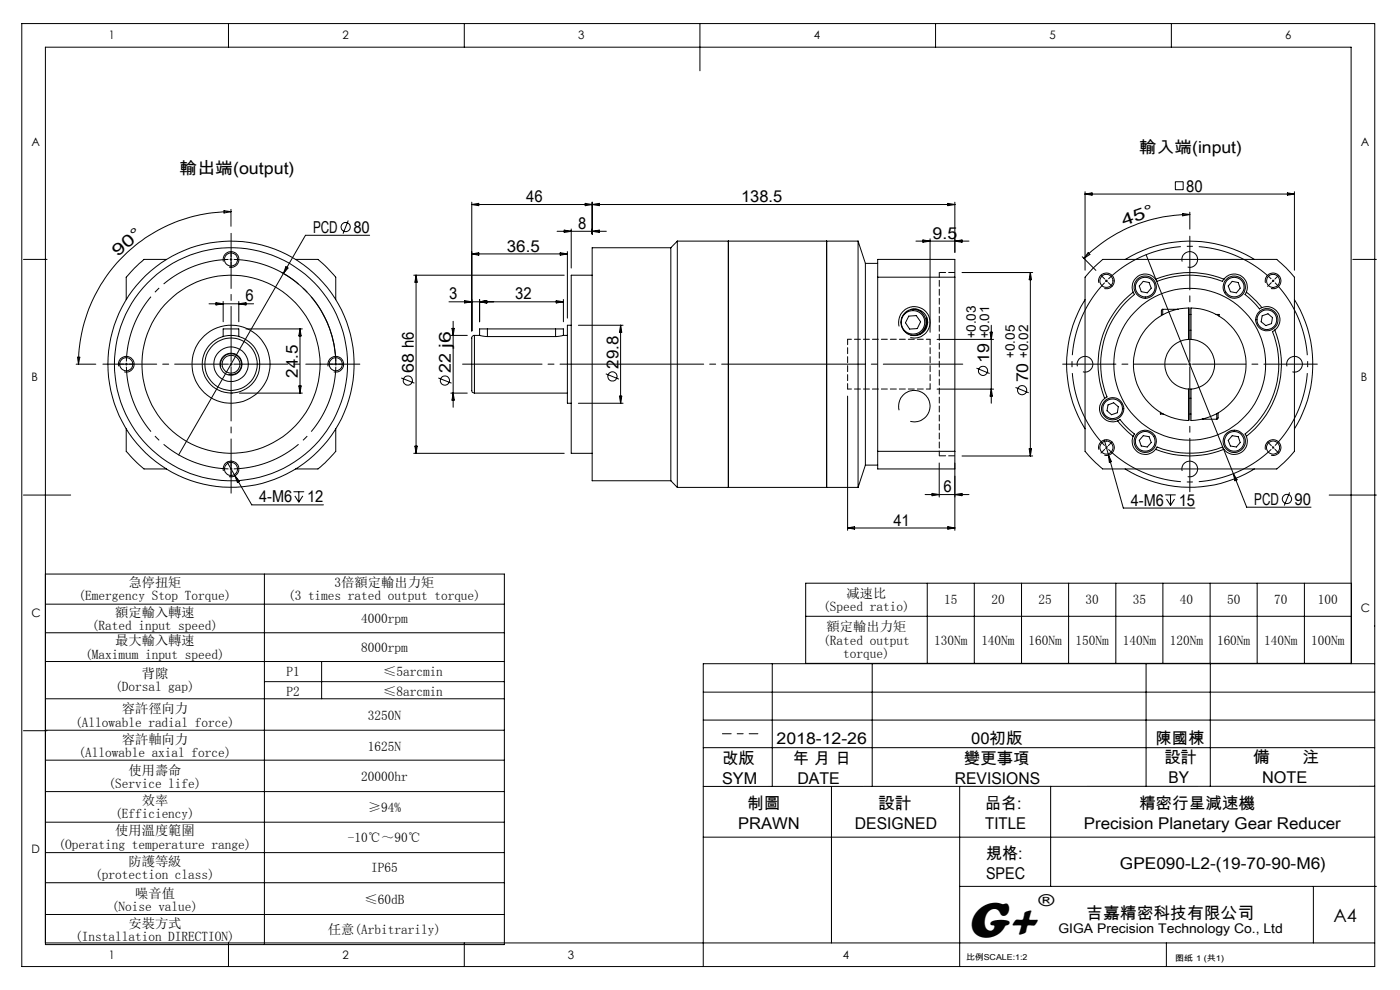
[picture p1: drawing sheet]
<svg xmlns="http://www.w3.org/2000/svg" width="297mm" height="210mm" viewBox="0 0 297 210" stroke-linecap="round" stroke-linejoin="round" font-family="sans-serif">
<g fill="none" stroke="#000" stroke-width=".21">
<path d="M4.6 5h287v200h-287zM48.5 5v5M98.5 5v5M148.5 5v10M198.5 5v5M248.5 5v5M249.3 38.6h1.7v1.6h-1.7zM5 55h5M35.3 55h-4.7l-2 1.8-1.8 2v4.8M47.4 55.5a1.67 1.67 0 0 1 1.5-2.1 1.67 1.67 0 0 1 1.8 1.8 1.67 1.67 0 0 1-2.1 1.4M47.5 44.7l1.5 .2-1.5 .3zM48.7 55h.6"/>
<path d="M49 44.9a32.4 32.4 0 0 0-32.3 32.3M49 44.4v3.6M49 54.8v.5M59.7 57.8a22.1 22.1 0 0 1 11.5 19.6M60.1 58l-22.2 38.5M60.6 56.6l.5 .3-1 1.1zM62.7 55h4.8l1.9 1.8 1.8 2v4.8M73.9 46.8l-1.1 2.8M78.4 49.9h-13.6l-4.7 8.1M87.8 58.4h31.9M88.3 58.4v37.8M88.3 58.4l.2 1.5h-.5z"/>
<path d="M100.1 42.9v27.3M100.1 53.9h20.3M100.1 53.9l1.5-.3v.5zM100.1 43.4l1.5-.3v.5zM100.1 43.4h102.5M118.2 49.1h10.4M118.9 53.6l1.5 .3-1.5 .2zM119.7 48.8l1.5 .3-1.5 .2zM120.4 53.4v14.1M121.2 48.6v8.3M124.1 43.1l1.5 .3-1.5 .2zM125.6 58.4h-4.4v37.8h4.4"/>
<path d="M125.6 42.9v6.8M125.6 49.1l1.5-.3v.5zM125.6 43.4l1.5-.3v.5zM142.3 52.6v49.4M142.3 52.6h-16.7v49.4h16.7M143.7 51.1v52.3M143.7 51.1h38.3M143.7 51.1l-1.4 1.5M154.5 51.1v52.3M175.4 51.1v52.3zM182 51.1v52.3M182 51.1l1.6 4.8"/>
<path d="M183.6 55.9v42.8M183.6 55.9h2.6M186.2 58.8v-3.8h16.4v3.8M186.2 58.8h16.4M186.2 58.8v36.9M194.3 51.1h11.3M195.8 50.9l1.5 .2-1.5 .3zM197.3 50.7v19.8M201.1 43.1l1.5 .3-1.5 .2zM202.6 51.1l1.5-.2v.5zM202.6 58.8v36.9M202.6 42.9v10.6"/>
<path d="M204.1 57.8h15M218.6 57.8v38.9M218.6 57.8l.2 1.5h-.5zM229.6 54.5l2.9 2.9M230.2 40.7v16.6M230.2 41.2h44.4M230.2 41.2l1.5-.3v.5zM230.9 53.6l.3 .4-1.3 .8zM232 56.8l1.9-1.8h37l1.9 1.8 1.8 2v36.9l-2.3 2.5-1.4 1.3h-37l-2.4-2.3-1.3-1.5v-36.9zM233.1 60a1.67 1.67 0 0 1 1.5-2.1 1.67 1.67 0 0 1 1.8 1.9 1.67 1.67 0 0 1-2.1 1.4M234.5 59.4l.4 .4M234.9 59.4l-.4 .4"/>
<path d="M238.7 55a26.1 26.1 0 0 1 27.4 0M242.5 59.7l1.3 .2 .4 1.2-.8 1-1.3-.2-.4-1.2zM243.1 54l21.4 53.6h13.6M245.1 59.2a19.3 19.3 0 0 1 14.5 0M245.1 59.2a2.77 2.77 0 0 0-3.6-.7 2.77 2.77 0 0 0-1.1 3.5M245.1 59.2l.3 .4a19.6 19.6 0 0 1 14 0l.2-.4M250.8 55.5a1.67 1.67 0 0 1 1.4-2.1 1.67 1.67 0 0 1 1.9 1.8 1.67 1.67 0 0 1-2.1 1.4M250.9 45.3l1.5 .2-1.5 .3zM252.4 45.5a32.1 32.1 0 0 0-22.5 9.3M252.4 45v3.6M259.6 59.2a2.77 2.77 0 0 1 3.6-.7 2.77 2.77 0 0 1 1.2 3.5M261.4 59.7l1.3 .2 .4 1.2-.8 1-1.3-.2-.4-1.2z"/>
<path d="M268.5 60a1.67 1.67 0 0 1 1.5-2.1 1.67 1.67 0 0 1 1.7 1.9 1.67 1.67 0 0 1-2.1 1.4M273.1 40.9l1.5 .3-1.5 .2zM274.6 40.7v16.6M287 55h5M16.2 77.2h4.1M16.4 75.8h.5l-.2 1.4zM25.2 77.7a1.67 1.67 0 0 1 1.4-2.1 1.67 1.67 0 0 1 1.9 1.8 1.67 1.67 0 0 1-2.1 1.5M44.3 64.4h9.5M45.8 64.2l1.5 .2-1.5 .3zM46.8 77.8a2.23 2.23 0 0 1 2-2.8 2.23 2.23 0 0 1 2.4 2.4 2.23 2.23 0 0 1-2.8 2M47.3 71.4v-1.6h3.4v1.6M47.3 64v4.3"/>
<path d="M50.7 64v4.3M50.7 64.4l1.5-.2v.5zM52.2 69.8h11.9M63.6 69.8v13.6M63.6 69.8l.3 1.5h-.5zM69.6 77.7a1.68 1.68 0 0 1 1.4-2.1 1.68 1.68 0 0 1 1.9 1.8 1.68 1.68 0 0 1-2.1 1.5M95.3 64h24.2M95.6 71.1h3.5M95.9 69.7h.5l-.3 1.4zM96.1 68.1v18.3M98.6 63.8l1.5 .2-1.5 .3zM100.6 71.1a.69 .69 0 0 0-.5 1.1v5.7a21.3 21.3 0 0 0 .1 5.3l.4 .2"/>
<path d="M100.6 71.1v12.3M101.7 63.5v4.8M101.7 64l1.6-.2v.5zM101.8 71.1l1.6 .3M103.4 69.8h-1.7v1.3h-1.1M103.4 69.8h14.5M103.4 71.4h14.5M103.4 69.8v1.6M117.9 69.8h1.6v1.3h.9M117.9 69.8v1.6M118 63.8l1.5 .2-1.5 .3zM119.5 71.1l-1.6 .3"/>
<path d="M119.5 63.5v4.8M121.2 69h-.8v16.5h.8M122.7 69h9.5M128.5 79.3l2.8 1.1M131.7 69v16.5M131.7 69l.2 1.5h-.5zM190.7 69.2a3.3 3.3 0 0 1 3-4.1 3.3 3.3 0 0 1 3.6 3.6 3.3 3.3 0 0 1-4.2 2.9M192.8 67.1l1.6-.2 .9 1.4-.7 1.4-1.6 .1-.9-1.3zM193.3 65.6a2.77 2.77 0 0 1 3.2 2.8 2.77 2.77 0 0 1-3.2 2.7M193.3 65.6h.1M194.1 65.6h.5M196.6 67.3a3.3 3.3 0 0 1-1.7 3.7"/>
<path d="M198.8 72h12M207.2 78.1l2.7 1.1M210 70.5h.5l-.2 1.5zM210.3 69v16.5M228.6 77.7a1.67 1.67 0 0 1 1.4-2.1 1.67 1.67 0 0 1 1.8 1.8 1.67 1.67 0 0 1-2.1 1.5M230.2 63.6a25.9 25.9 0 0 0 0 27.4M240.4 62a19.4 19.4 0 0 0-6 22.5M240.4 62l.2 .4a19.2 19.2 0 0 0-5.8 21.8l-.4 .3M246.7 65.6l-.3 .3v1M246.7 65.6v1.2M246.7 65.6h3M249.7 65.6h.1"/>
<path d="M252.1 72v-6.7a11.9 11.9 0 0 0-11.7 12 11.9 11.9 0 0 0 11.7 11.9v-6.7M252.1 72a5.3 5.3 0 0 0-5 5.3 5.3 5.3 0 0 0 5 5.2M252.1 72h.6M252.1 70.1h.6M252.1 66.7h.6M252.7 72a5.3 5.3 0 0 1 5 5.3 5.3 5.3 0 0 1-5 5.2M252.7 72v-6.7a11.9 11.9 0 0 1 11.6 12 11.9 11.9 0 0 1-11.6 11.9v-6.7M258 66.7h.6v.4M264.4 62l2.2 1.9 1.1 1.4M264.4 62l-.3 .5 2 1.8 1.1 1.2 .5-.2M267.7 65.3a2.77 2.77 0 0 1 3.5 1.1 2.77 2.77 0 0 1-.8 3.6M267.8 67l1.2-.4 .9 .8-.2 1.2-1.2 .5-1-.8z"/>
<path d="M270.4 70a19.4 19.4 0 0 1-6 22.6M270.4 70l-.4 .3a19 19 0 0 1-5.9 21.8l.3 .5M273 77.7a1.67 1.67 0 0 1 1.5-2.1 1.67 1.67 0 0 1 1.8 1.8 1.67 1.67 0 0 1-2.1 1.5M274.6 63.6a26.1 26.1 0 0 1 0 27.4M26.8 91v4.7l2.3 2.5 1.5 1.3h4.7M47.4 99.9a1.67 1.67 0 0 1 1.5-2.1 1.67 1.67 0 0 1 1.8 1.9 1.67 1.67 0 0 1-2.1 1.4M48.2 98l1.6 2.9M49 83.4h.3M50.8 83.4h13.3M63.4 81.9h.5l-.3 1.5zM71.2 91v4.7l-2.2 2.5-1.5 1.3h-4.8M85.1 80.2l2.8 1.1"/>
<path d="M87.8 96.2h31.9M88 94.6h.5l-.2 1.6zM93 80.2l2.8 1.1M95.6 83.4h3.5M96.1 83.4l.3 1.5h-.5zM100.6 83.4h19.8M122.7 85.5h9.5M131.4 84h.5l-.2 1.5zM179.8 84v28.5M183.6 98.7l-1.6 4.7M183.6 98.7h2.6M186.2 95.7v3.8h16.4v-3.8"/>
<path d="M186.2 95.7h16.4M190.7 87a3.3 3.3 0 0 1 3-4.2 3.3 3.3 0 0 1 3.6 3.7 3.3 3.3 0 0 1-4.2 2.9M198.8 82.5h12M199.2 98.2v7.2M202.6 98.2v14.3M204.1 96.7h15M210.3 82.5l.2 1.5h-.5zM215.4 82.2l2.8 1.1M218.3 95.2h.5l-.2 1.5zM233.1 95.4a1.67 1.67 0 0 1 1.5-2.1 1.67 1.67 0 0 1 1.8 1.8 1.67 1.67 0 0 1-2.1 1.4M234.3 93.3l.9 3.2M234.4 84.5a2.77 2.77 0 0 0-.8 3.6 2.77 2.77 0 0 0 3.5 1.2"/>
<path d="M235.1 85.9l1.2-.5 .9 .9-.2 1.3-1.2 .4-1-.9zM235.2 96.5l3.1 11.3h15.2M235.2 96.5l.6 1.4-.5 .2zM237.1 89.3l1.1 1.3 2.2 2M237.1 89.3l.5-.3 1.1 1.2 2 1.9-.3 .5M238.7 99.5a26.1 26.1 0 0 0 27.4 0M240.4 92.6a2.77 2.77 0 0 0 1.2 3.4 2.77 2.77 0 0 0 3.5-.7M242.5 92.4l1.3 .2 .4 1.3-.8 .9-1.3-.2-.4-1.2zM245.1 95.3a19.3 19.3 0 0 0 14.5 0M245.1 95.3l.3-.4a20.1 20.1 0 0 0 14 0l.2 .4M246.2 87.4v.4h.6M250.8 99.9a1.67 1.67 0 0 1 1.5-2.1 1.67 1.67 0 0 1 1.8 1.9 1.67 1.67 0 0 1-2.1 1.4"/>
<path d="M252.1 82.5h.6M252.1 84.5h.6M252.1 87.8h.6M255.1 88.9h3M258.1 87.8v1.1M258.4 87.6v1l-.3 .3M261.4 92.4l1.3 .2 .4 1.3-.8 .9-1.3-.2-.4-1.2zM264.4 92.6a2.77 2.77 0 0 1-1.2 3.4 2.77 2.77 0 0 1-3.6-.7M268.5 95.4a1.67 1.67 0 0 1 1.4-2.1 1.67 1.67 0 0 1 1.8 1.8 1.67 1.67 0 0 1-2.1 1.4M5 105h10M49.8 100.9l3.6 6.2h15.2M49.8 100.9l1 1.2-.4 .3z"/>
<path d="M62.3 104.3h2.2M62.5 105.2l.9 1.3M63.4 104.3v2.2M64.2 105.2l-.8 1.3M142.3 102l1.4 1.4M143.7 103.4h38.3M179.8 112h22.8M179.8 112l1.5-.3v.5zM196.3 104.9h9.3M197.7 104.7l1.5 .2-1.5 .3zM201.1 111.7l1.5 .3-1.5 .2zM202.6 104.9l1.5-.2v.5z"/>
<path d="M247.2 105h2.2M247.5 105.9l.8 1.3M248.3 105v2.2M249.2 105.9l-.9 1.3M261.7 100.5l.7 1.3-.4 .2zM273.6 104.4l-1.1 2.8M282 105h10M9.6 128.2h97.4M9.6 134.2h97.4M9.6 121.8h97.4v78.6h-97.4v-190.4h277v130.8M56.1 121.8v78.6M170.9 123.7h115.8v17h-115.8z"/>
<path d="M170.9 130.7h115.8M196.7 123.7v17M206.7 123.7v17M216.7 123.7v17M226.7 123.7v17M236.7 123.7v17M246.7 123.7v17M256.7 123.7v17M266.7 123.7v17M276.7 123.7v17M5 155h5M9.6 140.3h97.4"/>
<path d="M9.6 148.2h97.4M9.6 154.9h97.4M56.1 144.6h50.9M68.2 140.3v7.9M149.2 152.7h142.4M149.2 146.8h142.4M149.2 158.6h142.4M163.8 140.8v26M185 140.8v26M243.1 140.8v26M256.8 140.8v26M291.6 140.8h-142.4v64.2"/>
<path d="M9.6 161.2h97.4M9.6 167.9h97.4M9.6 174.4h97.4M149.2 177.6h142.4M176.4 166.8v33.2M203.6 166.8v38.2M222.9 166.8v21.2M291.6 166.8h-142.4M9.6 180.9h97.4M9.6 187.2h97.4M9.6 194h97.4M203.6 188h88.4"/>
<path d="M278.6 188v12M9.6 200h282M48.5 200v5M98.5 200v5M247.4 200v5"/>
<circle cx="49" cy="55" r="1.39"/>
<circle cx="73.3" cy="48.2" r=".97"/>
<circle cx="234.7" cy="59.6" r="1.4"/>
<circle cx="270.1" cy="59.6" r="1.39"/>
<circle cx="26.8" cy="77.3" r="1.4"/>
<circle cx="49" cy="77.3" r="2.33"/>
<circle cx="49" cy="77.2" r="26.1"/>
<circle cx="49" cy="77.3" r="8.3"/>
<circle cx="49" cy="77.2" r="24.7"/>
<circle cx="49" cy="77.3" r="6.1"/>
<circle cx="49" cy="77.3" r="1.9"/>
<circle cx="49" cy="77.3" r="5.6"/>
<circle cx="49" cy="77.3" r="3.7"/>
<circle cx="49" cy="77.3" r="18.9"/>
<circle cx="71.2" cy="77.3" r="1.39"/>
<circle cx="129.9" cy="79.8" r=".98"/>
<circle cx="193.7" cy="68.4" r="2.5"/>
<circle cx="194" cy="68.4" r="2.84"/>
<circle cx="208.5" cy="78.7" r=".97"/>
<circle cx="242.9" cy="60.9" r="2.37"/>
<circle cx="243" cy="60.9" r="2.09"/>
<circle cx="252.4" cy="77.3" r="16.1"/>
<circle cx="261.8" cy="60.9" r="2.07"/>
<circle cx="261.8" cy="60.9" r="2.37"/>
<circle cx="268.7" cy="67.8" r="2.36"/>
<circle cx="268.8" cy="67.8" r="2.1"/>
<circle cx="49" cy="99.5" r="1.39"/>
<circle cx="86.5" cy="80.7" r=".98"/>
<circle cx="94.4" cy="80.7" r=".98"/>
<circle cx="216.8" cy="82.8" r=".97"/>
<circle cx="234.7" cy="94.9" r="1.39"/>
<circle cx="236" cy="86.7" r="2.37"/>
<circle cx="236" cy="86.7" r="2.09"/>
<circle cx="243" cy="93.6" r="2.36"/>
<circle cx="243" cy="93.6" r="2.07"/>
<circle cx="261.8" cy="93.6" r="2.09"/>
<circle cx="261.8" cy="93.6" r="2.37"/>
<circle cx="270.1" cy="94.9" r="1.39"/>
<circle cx="273" cy="105.8" r=".98"/>
</g>
<path d="M270.1 59.6l-.2-.2M270.1 59.6l.2 .2M26.8 77.2v.3M26.8 77.2v-.2M71.2 77.2v-.2M71.2 77.2v.3M49 99.5h.3M49 99.5h-.3M234.7 94.9l.2 .2M234.7 94.9l-.2-.2M270.1 94.9l.2-.2M270.1 94.9l-.2 .2" fill="none" stroke="#000" stroke-width=".21" stroke-dasharray="30.5 1.3 1.3 1.3" stroke-linecap="butt"/>
<path d="M234.3 60a25 25 0 0 0 0 34.5M269.7 59.2a25 25 0 0 0-34.6 0M235.1 95.3a25 25 0 0 0 34.6 0M270.5 94.5a25 25 0 0 0 0-34.5" fill="none" stroke="#000" stroke-width=".21" stroke-dasharray="30.5 1.3 1.3 1.3" stroke-dashoffset="13.3" stroke-linecap="butt"/>
<path d="M48.5 55a22.2 22.2 0 0 0-21.7 21.7M26.8 77.8a22.2 22.2 0 0 0 21.7 21.7M71.2 76.7a22.2 22.2 0 0 0-21.6-21.7M49.6 99.5a22.2 22.2 0 0 0 21.6-21.7" fill="none" stroke="#000" stroke-width=".21" stroke-dasharray="30.5 1.3 1.3 1.3" stroke-dashoffset="15.5" stroke-linecap="butt"/>
<path d="M98.1 77.2h106.1" fill="none" stroke="#000" stroke-width=".21" stroke-dasharray="30.5 1.3 1.3 1.3" stroke-dashoffset="13.6"/>
<path d="M153.3 155.6h7.5" fill="none" stroke="#000" stroke-width=".21" stroke-dasharray="30.5 1.3 1.3 1.3" stroke-dashoffset="28.6"/>
<path d="M199.3 96.7v-38.9" fill="none" stroke="#000" stroke-width=".21" stroke-dasharray="1.3 .6" stroke-dashoffset=".2"/>
<path d="M202.6 57.8h-3.3M199.3 96.7h3.3" fill="none" stroke="#000" stroke-width=".21" stroke-dasharray="1.3 .6" stroke-dashoffset="-.1"/>
<path d="M179.8 82.5v-10.5M197.3 82.5v-10.5" fill="none" stroke="#000" stroke-width=".21" stroke-dasharray="1.3 .6" stroke-dashoffset=".1"/>
<path d="M197.3 72h-17.5M179.8 82.5h17.5" fill="none" stroke="#000" stroke-width=".21" stroke-dasharray="1.3 .6" stroke-dashoffset=".5"/>
<g fill="none" stroke="#000" stroke-width=".21" stroke-dasharray="30.5 1.3 1.3 1.3">
<path d="M49 54.5v-1.1M49 55.6v1.1M234.3 59.2l-.7-.8M235.1 60l.8 .7M269.7 60l-.8 .7M270.1 59.6l.2-.2M270.1 59.6l-.2 .2M270.5 59.2l.8-.8M26.2 77.2h-1.1M26.8 77.2h-.3M26.8 77.2h.3M27.4 77.2h1.1"/>
<path d="M49 77.2v-.2M49 77.2h-.3M49 77.2v.3M49 77.2h.3M70.7 77.2h-1.1M71.2 77.2h.3M71.2 77.2h-.2M71.8 77.2h1.1M252.4 77.2v-.2M252.4 77.2h-.3M252.4 77.2v.3M252.4 77.2h.3"/>
<path d="M49 99.5v.2M49 99.5v-.3M49 98.9v-1.1M234.3 95.3l-.7 .8M234.7 94.9l-.2 .2M234.7 94.9l.2-.2M235.1 94.5l.8-.8M269.7 94.5l-.8-.8M270.1 94.9l.2 .2M270.1 94.9l-.2-.2M270.5 95.3l.8 .8M49 100v1.1"/>
</g>
<path d="M48.5 77.2h-26.7M252.4 76.7v-26.6M252.4 77.8v26.5M253 77.2h26.5" fill="none" stroke="#000" stroke-width=".21" stroke-dasharray="30.5 1.3 1.3 1.3" stroke-dashoffset="19.1"/>
<path d="M251.9 77.2h-26.5" fill="none" stroke="#000" stroke-width=".21" stroke-dasharray="30.5 1.3 1.3 1.3" stroke-dashoffset="19.2"/>
<path d="M49 76.7v-27.2" fill="none" stroke="#000" stroke-width=".21" stroke-dasharray="30.5 1.3 1.3 1.3" stroke-dashoffset="18.8"/>
<path d="M49 77.8v26.8M49.6 77.2h26.7" fill="none" stroke="#000" stroke-width=".21" stroke-dasharray="30.5 1.3 1.3 1.3" stroke-dashoffset="19"/>
<text font-size="11" x="205.1" y="198.7">G+</text>
<text font-size="3.9" x="282.9" y="195.5">A4</text>
<g font-size="3.5">
<text x="241.7" y="32.4">輸入端(input)</text>
<text x="38.1" y="36.8">輸出端(output)</text>
<text x="251.6" y="40.6">80</text>
<text x="111.6" y="42.9">46</text>
<text x="157.2" y="42.9">138.5</text>
<text x="238.4" y="48" transform="rotate(-19 238.4 48)">4 5 °</text>
<text x="66.4" y="49.4">PCD</text>
<text x="75" y="49.4">80</text>
<text x="107.5" y="53.4">36.5</text>
<text x="122.6" y="48.6">8</text>
<text x="197.8" y="50.6">9.5</text>
<text x="25" y="54.5" transform="rotate(-41 25 54.5)">9 0 °</text>
<text x="52.1" y="63.9">6</text>
<text x="95.3" y="63.5">3</text>
<text x="109.3" y="63.5">32</text>
<text x="209.8" y="77" transform="rotate(-90 209.8 77)">19</text>
<text x="63.2" y="80.1" transform="rotate(-90 63.2 80.1)">24.5</text>
<text x="87.8" y="79.1" transform="rotate(-90 87.8 79.1)">68 h6</text>
<text x="95.7" y="79.1" transform="rotate(-90 95.7 79.1)">22 j6</text>
<text x="131.2" y="78.2" transform="rotate(-90 131.2 78.2)">29.8</text>
<text x="218.1" y="81.1" transform="rotate(-90 218.1 81.1)">70</text>
<text x="55" y="106.6">4-M6</text>
<text x="65.1" y="106.6">12</text>
<text x="200.1" y="104.4">6</text>
<text x="239.9" y="107.3">4-M6</text>
<text x="250" y="107.3">15</text>
<text x="266.1" y="107.1">PCD</text>
<text x="274.6" y="107.1">90</text>
<text x="189.5" y="111.5">41</text>
<text x="220.3" y="192.2">®</text>
<text x="230.5" y="194.8">吉嘉精密科技有限公司</text>
</g>
<g font-size="3.4">
<text x="164.8" y="157.8">2018-12-26</text>
<text x="206" y="157.8">00初版</text>
<text x="245.2" y="157.8">陳國棟</text>
<text x="247" y="161.8">設計</text>
<text x="265.8" y="161.8">備</text>
<text x="276.3" y="161.8">注</text>
<text x="153.2" y="162.1">改版</text>
<text x="153.2" y="166.4">SYM</text>
<text x="168.2" y="162.1">年 月 日</text>
<text x="169.2" y="166.4">DATE</text>
<text x="202.6" y="166.4">REVISIONS</text>
<text x="204.5" y="162.1">變更事項</text>
<text x="247.9" y="166.1">BY</text>
<text x="267.7" y="166.1">NOTE</text>
<text x="158.5" y="171.6">制圖</text>
<text x="186.3" y="171.6">設計</text>
<text x="209" y="171.6">品名:</text>
<text x="241.6" y="171.6">精密行星減速機</text>
<text x="156.6" y="175.9">PRAWN</text>
<text x="181.4" y="175.9">DESIGNED</text>
<text x="209" y="175.9">TITLE</text>
<text x="229.9" y="175.9">Precision Planetary Gear Reducer</text>
<text x="209.2" y="182.2">規格:</text>
<text x="237.6" y="184.4">GPE090-L2-(19-70-90-M6)</text>
<text x="209.2" y="186.5">SPEC</text>
</g>
<g font-size="2.8">
<text x="207" y="71.8" transform="rotate(-90 207 71.8)">+0.03</text>
<text x="209.8" y="71.8" transform="rotate(-90 209.8 71.8)">+0.01</text>
<text x="215.3" y="75.9" transform="rotate(-90 215.3 75.9)">+0.05</text>
<text x="218.1" y="75.9" transform="rotate(-90 218.1 75.9)">+0.02</text>
<text x="27.2" y="124.6">急停扭矩</text>
<text x="71" y="124.6">3倍額定輸出力矩</text>
<text x="16.7" y="127.4">(Emergency Stop Torque)</text>
<text x="24.4" y="130.8">額定輸入轉速</text>
<text x="61.1" y="127.4">(3 times rated output torque)</text>
<text x="174.6" y="129.6">(Speed ratio)</text>
<text x="179.6" y="126.8">减速比</text>
<text x="200.3" y="128.2">15</text>
<text x="210.3" y="128.2">20</text>
<text x="220.3" y="128.2">25</text>
<text x="230.3" y="128.2">30</text>
<text x="240.3" y="128.2">35</text>
<text x="250.3" y="128.2">40</text>
<text x="260.3" y="128.2">50</text>
<text x="270.3" y="128.2">70</text>
<text x="279.6" y="128.2">100</text>
<text x="19.5" y="133.6">(Rated input speed)</text>
<text x="24.4" y="136.9">最大輸入轉速</text>
<text x="76.6" y="132.2">4000rpm</text>
<text x="174.6" y="136.7">(Rated output</text>
<text x="175.3" y="133.9">額定輸出力矩</text>
<text x="198.2" y="136.7">130Nm</text>
<text x="208.2" y="136.7">140Nm</text>
<text x="218.2" y="136.7">160Nm</text>
<text x="228.2" y="136.7">150Nm</text>
<text x="238.2" y="136.7">140Nm</text>
<text x="248.2" y="136.7">120Nm</text>
<text x="258.2" y="136.7">160Nm</text>
<text x="268.2" y="136.7">140Nm</text>
<text x="278.2" y="136.7">100Nm</text>
<text x="18.1" y="139.7">(Maximum input speed)</text>
<text x="30.1" y="143.9">背隙</text>
<text x="60.8" y="143.5">P1</text>
<text x="76.6" y="138.3">8000rpm</text>
<text x="81.3" y="143.5">≤5arcmin</text>
<text x="178.9" y="139.5">torque)</text>
<text x="24.4" y="146.7">(Dorsal gap)</text>
<text x="60.8" y="147.6">P2</text>
<text x="81.3" y="147.6">≤8arcmin</text>
<text x="16" y="154.1">(Allowable radial force)</text>
<text x="25.8" y="151.3">容許徑向力</text>
<text x="78" y="152.7">3250N</text>
<text x="16.7" y="160.7">(Allowable axial force)</text>
<text x="25.8" y="157.8">容許軸向力</text>
<text x="78" y="159.2">1625N</text>
<text x="23" y="167.2">(Service life)</text>
<text x="27.2" y="164.4">使用壽命</text>
<text x="76.6" y="165.8">20000hr</text>
<text x="24.4" y="173.6">(Efficiency)</text>
<text x="30.1" y="170.7">效率</text>
<text x="78" y="172.2">≥94%</text>
<text x="24.4" y="177.2">使用溫度範圍</text>
<text x="73.8" y="178.6">-10℃～90℃</text>
<text x="12.4" y="180">(Operating temperature range)</text>
<text x="27.2" y="183.6">防護等級</text>
<text x="78.7" y="185.1">IP65</text>
<text x="20.2" y="186.5">(protection class)</text>
<text x="28.7" y="190.4">噪音值</text>
<text x="77.3" y="191.8">≤60dB</text>
<text x="23.7" y="193.2">(Noise value)</text>
<text x="27.2" y="196.8">安裝方式</text>
<text x="224.5" y="197.8">GIGA Precision Technology Co., Ltd</text>
<text x="16" y="199.6">(Installation DIRECTION)</text>
<text x="69.6" y="198.2">任意(Arbitrarily)</text>
</g>
<g font-size="2.5">
<text x="23.1" y="8.4">1</text>
<text x="72.7" y="8.4">2</text>
<text x="122.7" y="8.4">3</text>
<text x="172.7" y="8.4">4</text>
<text x="222.7" y="8.4">5</text>
<text x="272.7" y="8.4">6</text>
<text x="6.7" y="30.9">A</text>
<text x="288.7" y="30.9">A</text>
<text x="6.7" y="80.9">B</text>
<text x="288.7" y="80.9">B</text>
<text x="6.7" y="130.9">C</text>
<text x="288.7" y="129.9">C</text>
<text x="6.7" y="180.9">D</text>
<text x="23.1" y="203.4">1</text>
<text x="72.7" y="203.4">2</text>
<text x="120.5" y="203.4">3</text>
<text x="178.8" y="203.4">4</text>
</g>
<g font-size="1.7">
<text x="204.9" y="203.7">比例SCALE:1:2</text>
<text x="249.3" y="203.8">图纸 1 (共1)</text>
</g>
</svg>
